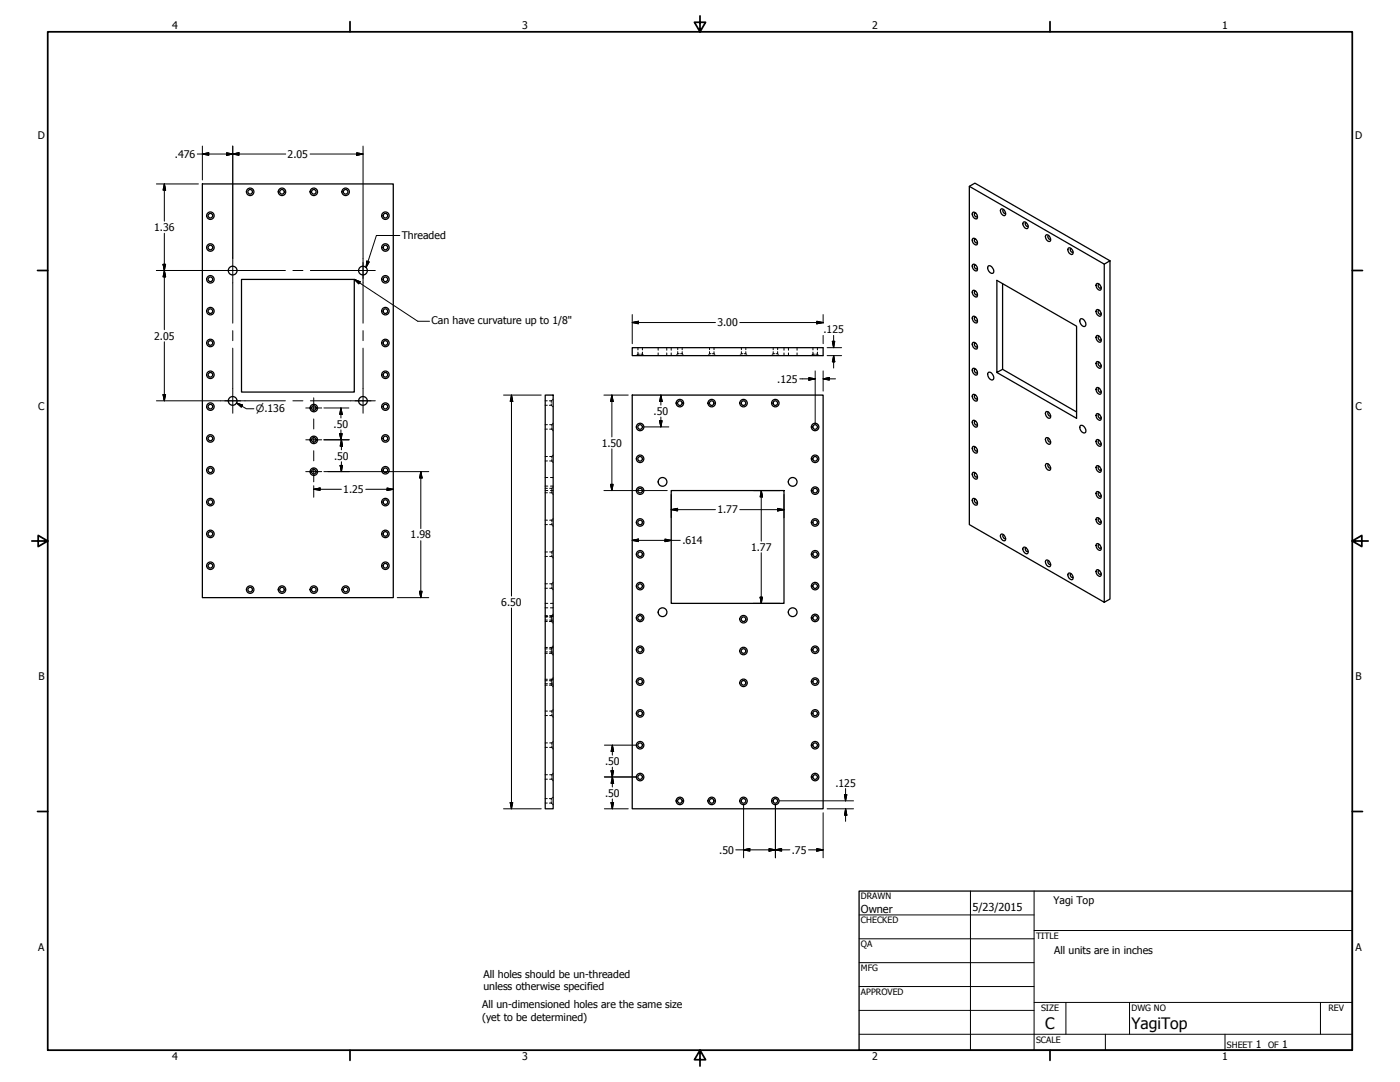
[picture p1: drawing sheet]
<svg xmlns="http://www.w3.org/2000/svg" width="559mm" height="432mm" viewBox="0 0 559 432" stroke-linecap="round" stroke-linejoin="round" font-family="sans-serif">
<!-- layer: Visible (ANSI) -->
<g fill="none" stroke="#000" stroke-width=".51">
<path d="M80.8 73.4h76.2v165.1h-76.2zM386.9 74.4l53.9 31M388.2 84.9l.3-.3a1.85 1.85 0 0 1 1.5 2.7 1.8 1.8 0 0 1-1.8-2.4zM388.2 95.3l.3-.2a1.82 1.82 0 0 1 1.5 2.6 1.73 1.73 0 0 1-1.8-2.4zM389.5 85.1l-.6 .1a.96 .96 0 0 0 1.1 1.3l.1-.3M389.5 95.5l-.4-.1a.95 .95 0 0 0 0 1 .95 .95 0 0 0 .9 .5l.1-.4M399.4 83.6l.3-.3a1.86 1.86 0 0 1 1.4 2.7 1.8 1.8 0 0 1-1.7-2.4zM400.6 83.6l-.3 .2a1.02 1.02 0 0 0 1.1 1.3M408.4 88.8l.3-.3a1.86 1.86 0 0 1 1.4 2.7 1.87 1.87 0 0 1-1.7-2.4zM409.5 88.8l-.2 .2a.97 .97 0 0 0 1.1 1.2M417.4 93.9l.3-.2a1.86 1.86 0 0 1 1.4 2.6 1.8 1.8 0 0 1-1.7-2.4zM418.5 94l-.2 .1a1.02 1.02 0 0 0 1.1 1.3"/>
<path d="M426.3 99.1l.4-.2a1.82 1.82 0 0 1 1.4 2.6 1.73 1.73 0 0 1-1.8-2.4zM427.5 99.1l-.3 .2a.97 .97 0 0 0 1.2 1.3M96.4 111.5h45v45h-45zM388.2 105.7l.3-.3a1.85 1.85 0 0 1 1.5 2.7 1.8 1.8 0 0 1-1.8-2.4zM388.2 116.1l.3-.3a1.85 1.85 0 0 1 1.5 2.7 1.8 1.8 0 0 1-1.8-2.4zM389.5 105.9l-.6 .1a.96 .96 0 0 0 1.1 1.3l.1-.4M389.5 116.3l-.4-.2a.95 .95 0 0 0 0 1.1 .95 .95 0 0 0 .9 .5l.1-.4M394.3 106.3l.4-.3a2.26 2.26 0 0 1 1.9 2.8l-.4 .3a2.18 2.18 0 0 1-1.9-2.8zM400.2 113.2v34.2l-2.3 1.3v-36.8l31.8 18.3v36.7l-31.8-18.2M437.6 113.3l.3-.2a1.86 1.86 0 0 1 1.4 2.7 1.8 1.8 0 0 1-1.7-2.5zM438.9 113.5l-.6 .2 .2 .8 .6 .6 .4-.5M443 104.1l-53.9-31-2.2 1.3v135l53.9 30.9 2.2-1.2v-135l-2.2 1.3v134.9"/>
<path d="M252.3 138.7h76.2v3.2h-76.2zM388.2 126.4l.3-.2a1.85 1.85 0 0 1 1.5 2.6 1.8 1.8 0 0 1-1.8-2.4zM388.2 136.8l.3-.2a1.85 1.85 0 0 1 1.5 2.7 1.8 1.8 0 0 1-1.8-2.5zM389.5 126.6l-.6 .1a.96 .96 0 0 0 1.1 1.3l.1-.3M389.5 137l-.4-.1a.95 .95 0 0 0 0 1.1 .95 .95 0 0 0 .9 .4l.1-.4M431.1 127.5l.3-.3a2.01 2.01 0 0 1 1.5 3.1 2.18 2.18 0 0 1-1.8-2.8zM437.6 123.8l.3-.3a1.83 1.83 0 0 1 1.4 2.6 1.72 1.72 0 0 1-1.7-2.3zM437.6 134.1l.3-.2a1.86 1.86 0 0 1 1.4 2.6 1.8 1.8 0 0 1-1.7-2.4zM438.9 124h-.6l.2 .9 .6 .6 .4-.5M438.9 134.3l-.6 .1 .2 .9 .6 .5 .4-.4M217.6 157.7h3.2v165.1h-3.2zM252.3 157.7h76.2v165.1h-76.2z"/>
<path d="M388.2 147.2l.3-.3a1.85 1.85 0 0 1 1.5 2.7 1.8 1.8 0 0 1-1.8-2.4zM388.2 157.6l.3-.2a1.85 1.85 0 0 1 1.5 2.6 1.8 1.8 0 0 1-1.8-2.4zM389.5 147.4l-.6 .1a1.02 1.02 0 0 0 1.1 1.3l.1-.3M389.5 157.8l-.4-.1a.95 .95 0 0 0 0 1 .95 .95 0 0 0 .9 .5l.1-.4M394.7 148.5a2.01 2.01 0 0 1 1.5 3.1 2.01 2.01 0 0 1-1.5-3.1zM400.2 147.4l29.5 17M437.6 144.5l.3-.2a1.83 1.83 0 0 1 1.4 2.6 1.72 1.72 0 0 1-1.7-2.4zM437.6 154.9l.3-.3a1.86 1.86 0 0 1 1.4 2.7 1.8 1.8 0 0 1-1.7-2.4zM438.9 144.7l-.6 .1 .2 .9 .6 .5 .4-.5M438.9 155.1l-.6 .1 .2 .8 .6 .6 .4-.5M84.9 175a.92 .92 0 0 0-1.3-.9 .92 .92 0 0 0-.3 1.5 .92 .92 0 0 0 1.5-.3l.1-.3M388.2 168l.3-.3a1.85 1.85 0 0 1 1.5 2.7 1.8 1.8 0 0 1-1.8-2.4z"/>
<path d="M388.2 178.4l.3-.3a1.85 1.85 0 0 1 1.5 2.7 1.8 1.8 0 0 1-1.8-2.4zM389.5 168.1l-.6 .2a1.02 1.02 0 0 0 1.1 1.3l.1-.4M389.5 178.6l-.4-.2a.95 .95 0 0 0 0 1.1 .95 .95 0 0 0 .9 .5l.1-.4M417.4 174.9l.3-.3a1.79 1.79 0 0 1 1.4 2.6 1.72 1.72 0 0 1-1.7-2.3zM417.4 164.5l.3-.3a1.86 1.86 0 0 1 1.4 2.7 1.8 1.8 0 0 1-1.7-2.4zM418.5 174.9l-.2 .2a.96 .96 0 0 0 1.1 1.2M418.5 164.5l-.2 .2a1.02 1.02 0 0 0 1.1 1.3M431.1 170l.3-.3a2.19 2.19 0 0 1 1.9 2.8l-.4 .3a2.18 2.18 0 0 1-1.8-2.8zM437.6 165.3l.3-.3a1.83 1.83 0 0 1 1.4 2.6 1.72 1.72 0 0 1-1.7-2.3zM437.6 175.6l.3-.2a1.86 1.86 0 0 1 1.4 2.7 1.8 1.8 0 0 1-1.7-2.5zM438.9 165.5h-.6l.2 .9 .6 .6 .4-.5M438.9 175.8l-.6 .2 .2 .8 .6 .6 .4-.5"/>
<path d="M126.2 188.2a.92 .92 0 0 0-1.3-.8 .92 .92 0 0 0-.3 1.5 .92 .92 0 0 0 1.5-.3l.1-.4M267.9 195.8h45v45h-45zM388.2 188.7l.3-.2a1.85 1.85 0 0 1 1.5 2.6 1.8 1.8 0 0 1-1.8-2.4zM388.2 199.1l.3-.2a1.85 1.85 0 0 1 1.5 2.6 1.8 1.8 0 0 1-1.8-2.4zM389.5 188.9l-.6 .1a1.02 1.02 0 0 0 1.1 1.4l.1-.4M389.5 199.3l-.4-.1a.95 .95 0 0 0 0 1.1 .95 .95 0 0 0 .9 .4l.1-.4M417.4 185.2l.3-.2a1.86 1.86 0 0 1 1.4 2.6 1.8 1.8 0 0 1-1.7-2.4zM418.5 185.2l-.2 .2a1.02 1.02 0 0 0 1.1 1.4M437.6 186.1l.3-.3a1.83 1.83 0 0 1 1.4 2.6 1.72 1.72 0 0 1-1.7-2.3zM437.6 196.4l.3-.2a1.86 1.86 0 0 1 1.4 2.6 1.8 1.8 0 0 1-1.7-2.4zM438.9 186.2l-.6 .1 .2 .9 .6 .6 .4-.5M438.9 196.6l-.6 .1 .2 .8 .6 .6 .4-.4"/>
<path d="M399.4 213.4l.3-.3a1.86 1.86 0 0 1 1.4 2.7 1.8 1.8 0 0 1-1.7-2.4zM400.6 213.4l-.3 .2a1.02 1.02 0 0 0 1.1 1.3M408.4 218.6l.3-.3a1.83 1.83 0 0 1 1.4 2.6 1.78 1.78 0 0 1-1.7-2.3zM409.5 218.6l-.2 .2a.97 .97 0 0 0 1.1 1.2M437.6 206.8l.3-.2a1.83 1.83 0 0 1 1.4 2.6 1.72 1.72 0 0 1-1.7-2.4zM437.6 217.2l.3-.3a1.86 1.86 0 0 1 1.4 2.7 1.8 1.8 0 0 1-1.7-2.4zM438.9 207l-.4-.1a.95 .95 0 0 0 0 1 .95 .95 0 0 0 .9 .5l.1-.4M438.9 217.4l-.6 .1a.96 .96 0 0 0 1.1 1.3l.1-.4M417.4 223.7l.3-.2a1.86 1.86 0 0 1 1.4 2.6 1.8 1.8 0 0 1-1.7-2.4zM418.5 223.7l-.2 .2a1.02 1.02 0 0 0 1.1 1.3M426.3 228.9l.4-.2a1.82 1.82 0 0 1 1.4 2.6 1.73 1.73 0 0 1-1.8-2.4zM427.5 228.9l-.3 .2a.97 .97 0 0 0 1.2 1.3"/>
<path d="M437.6 227.6l.3-.3a1.83 1.83 0 0 1 1.4 2.6 1.72 1.72 0 0 1-1.7-2.3zM438.9 227.8l-.4-.2a.95 .95 0 0 0 0 1.1 .95 .95 0 0 0 .9 .5l.1-.4"/>
<circle cx="99.9" cy="76.5" r=".92"/>
<circle cx="99.9" cy="76.5" r="1.49"/>
<circle cx="112.6" cy="76.5" r=".92"/>
<circle cx="112.6" cy="76.5" r="1.49"/>
<circle cx="125.3" cy="76.5" r=".92"/>
<circle cx="125.3" cy="76.5" r="1.49"/>
<circle cx="138" cy="76.5" r=".92"/>
<circle cx="138" cy="76.5" r="1.49"/>
<circle cx="84" cy="98.8" r=".92"/>
<circle cx="84" cy="86.1" r=".92"/>
<circle cx="84" cy="86.1" r="1.49"/>
<circle cx="84" cy="98.8" r="1.49"/>
<circle cx="153.8" cy="98.8" r=".92"/>
<circle cx="153.8" cy="86.1" r=".92"/>
<circle cx="153.8" cy="86.1" r="1.49"/>
<circle cx="153.8" cy="98.8" r="1.49"/>
<circle cx="84" cy="111.5" r=".92"/>
<circle cx="84" cy="111.5" r="1.49"/>
<circle cx="92.9" cy="108" r="1.75"/>
<circle cx="144.9" cy="108" r="1.75"/>
<circle cx="153.8" cy="111.5" r=".92"/>
<circle cx="153.8" cy="111.5" r="1.49"/>
<circle cx="84" cy="124.2" r=".92"/>
<circle cx="84" cy="136.9" r=".92"/>
<circle cx="84" cy="136.9" r="1.49"/>
<circle cx="84" cy="124.2" r="1.49"/>
<circle cx="153.8" cy="124.2" r=".92"/>
<circle cx="153.8" cy="136.9" r=".92"/>
<circle cx="153.8" cy="124.2" r="1.49"/>
<circle cx="153.8" cy="136.9" r="1.49"/>
<circle cx="84" cy="149.6" r=".92"/>
<circle cx="84" cy="149.6" r="1.49"/>
<circle cx="92.9" cy="160" r="1.75"/>
<circle cx="144.9" cy="160" r="1.75"/>
<circle cx="153.8" cy="149.6" r=".92"/>
<circle cx="153.8" cy="149.6" r="1.49"/>
<circle cx="84" cy="162.3" r=".92"/>
<circle cx="84" cy="162.3" r="1.49"/>
<circle cx="84" cy="175" r="1.49"/>
<circle cx="125.3" cy="162.8" r=".92"/>
<circle cx="125.3" cy="175.5" r=".92"/>
<circle cx="125.3" cy="175.5" r="1.49"/>
<circle cx="125.3" cy="162.8" r="1.49"/>
<circle cx="153.8" cy="162.3" r=".92"/>
<circle cx="153.8" cy="175" r=".92"/>
<circle cx="153.8" cy="175" r="1.49"/>
<circle cx="153.8" cy="162.3" r="1.49"/>
<circle cx="255.5" cy="170.4" r=".92"/>
<circle cx="255.5" cy="170.4" r="1.49"/>
<circle cx="271.4" cy="160.9" r=".92"/>
<circle cx="271.4" cy="160.9" r="1.49"/>
<circle cx="284.1" cy="160.9" r=".92"/>
<circle cx="284.1" cy="160.9" r="1.49"/>
<circle cx="296.8" cy="160.9" r=".92"/>
<circle cx="296.8" cy="160.9" r="1.49"/>
<circle cx="309.5" cy="160.9" r=".92"/>
<circle cx="309.5" cy="160.9" r="1.49"/>
<circle cx="325.3" cy="170.4" r=".92"/>
<circle cx="325.3" cy="170.4" r="1.49"/>
<circle cx="84" cy="187.7" r=".92"/>
<circle cx="84" cy="187.7" r="1.49"/>
<circle cx="125.3" cy="188.2" r="1.49"/>
<circle cx="153.8" cy="187.7" r=".92"/>
<circle cx="153.8" cy="187.7" r="1.49"/>
<circle cx="255.5" cy="195.8" r=".92"/>
<circle cx="255.5" cy="183.1" r=".92"/>
<circle cx="255.5" cy="183.1" r="1.49"/>
<circle cx="255.5" cy="195.8" r="1.49"/>
<circle cx="264.4" cy="192.3" r="1.75"/>
<circle cx="316.4" cy="192.3" r="1.75"/>
<circle cx="325.3" cy="183.1" r=".92"/>
<circle cx="325.3" cy="195.8" r=".92"/>
<circle cx="325.3" cy="183.1" r="1.49"/>
<circle cx="325.3" cy="195.8" r="1.49"/>
<circle cx="84" cy="213.1" r=".92"/>
<circle cx="84" cy="200.4" r=".92"/>
<circle cx="84" cy="200.4" r="1.49"/>
<circle cx="84" cy="213.1" r="1.49"/>
<circle cx="153.8" cy="213.1" r=".92"/>
<circle cx="153.8" cy="200.4" r=".92"/>
<circle cx="153.8" cy="200.4" r="1.49"/>
<circle cx="153.8" cy="213.1" r="1.49"/>
<circle cx="255.5" cy="208.5" r=".92"/>
<circle cx="255.5" cy="208.5" r="1.49"/>
<circle cx="325.3" cy="208.5" r=".92"/>
<circle cx="325.3" cy="208.5" r="1.49"/>
<circle cx="84" cy="225.8" r=".92"/>
<circle cx="84" cy="225.8" r="1.49"/>
<circle cx="99.9" cy="235.3" r=".92"/>
<circle cx="99.9" cy="235.3" r="1.49"/>
<circle cx="112.6" cy="235.3" r=".92"/>
<circle cx="112.6" cy="235.3" r="1.49"/>
<circle cx="125.3" cy="235.3" r=".92"/>
<circle cx="125.3" cy="235.3" r="1.49"/>
<circle cx="138" cy="235.3" r=".92"/>
<circle cx="138" cy="235.3" r="1.49"/>
<circle cx="153.8" cy="225.8" r=".92"/>
<circle cx="153.8" cy="225.8" r="1.49"/>
<circle cx="255.5" cy="221.2" r=".92"/>
<circle cx="255.5" cy="233.9" r=".92"/>
<circle cx="255.5" cy="221.2" r="1.49"/>
<circle cx="255.5" cy="233.9" r="1.49"/>
<circle cx="325.3" cy="221.2" r=".92"/>
<circle cx="325.3" cy="233.9" r=".92"/>
<circle cx="325.3" cy="233.9" r="1.49"/>
<circle cx="325.3" cy="221.2" r="1.49"/>
<circle cx="255.5" cy="246.6" r=".92"/>
<circle cx="255.5" cy="259.3" r=".92"/>
<circle cx="255.5" cy="246.6" r="1.49"/>
<circle cx="255.5" cy="259.3" r="1.49"/>
<circle cx="264.4" cy="244.3" r="1.75"/>
<circle cx="296.8" cy="247.1" r=".92"/>
<circle cx="296.8" cy="259.8" r=".92"/>
<circle cx="296.8" cy="247.1" r="1.49"/>
<circle cx="296.8" cy="259.8" r="1.49"/>
<circle cx="316.4" cy="244.3" r="1.75"/>
<circle cx="325.3" cy="259.3" r=".92"/>
<circle cx="325.3" cy="246.6" r=".92"/>
<circle cx="325.3" cy="259.3" r="1.49"/>
<circle cx="325.3" cy="246.6" r="1.49"/>
<circle cx="255.5" cy="272" r=".92"/>
<circle cx="255.5" cy="272" r="1.49"/>
<circle cx="296.8" cy="272.5" r=".92"/>
<circle cx="296.8" cy="272.5" r="1.49"/>
<circle cx="325.3" cy="272" r=".92"/>
<circle cx="325.3" cy="272" r="1.49"/>
<circle cx="255.5" cy="297.4" r=".92"/>
<circle cx="255.5" cy="284.7" r=".92"/>
<circle cx="255.5" cy="284.7" r="1.49"/>
<circle cx="255.5" cy="297.4" r="1.49"/>
<circle cx="325.3" cy="284.7" r=".92"/>
<circle cx="325.3" cy="297.4" r=".92"/>
<circle cx="325.3" cy="284.7" r="1.49"/>
<circle cx="325.3" cy="297.4" r="1.49"/>
<circle cx="255.5" cy="310.1" r=".92"/>
<circle cx="255.5" cy="310.1" r="1.49"/>
<circle cx="271.4" cy="319.6" r=".92"/>
<circle cx="271.4" cy="319.6" r="1.49"/>
<circle cx="284.1" cy="319.6" r=".92"/>
<circle cx="284.1" cy="319.6" r="1.49"/>
<circle cx="296.8" cy="319.6" r=".92"/>
<circle cx="296.8" cy="319.6" r="1.49"/>
<circle cx="309.5" cy="319.6" r=".92"/>
<circle cx="309.5" cy="319.6" r="1.49"/>
<circle cx="325.3" cy="310.1" r=".92"/>
<circle cx="325.3" cy="310.1" r="1.49"/>
</g>
<!-- layer: Hidden (ANSI) -->
<g fill="none" stroke="#000" stroke-width=".4">
<path d="M254.6 138.7v.9M256.4 138.7v.9M262.7 138.7v1.1M266.1 138.7v1.1M267.9 138.7v1.1M270.5 138.7v.9M272.3 138.7v.9M283.2 138.7v.9M285 138.7v.9M295.9 138.7v.9M297.7 138.7v.9M308.6 138.7v.9"/>
<path d="M310.4 138.7v.9M312.9 138.7v1.1M314.7 138.7v1.1M318.1 138.7v1.1M324.5 138.7v.9M326.3 138.7v.9M217.6 160h.8M219.3 160h.7M220 160v.6M220.3 159.8l-.3 .2M220.8 159.4l-.3 .2M254.2 141.7l-.2 .2"/>
<path d="M254.6 141.4h.6M254.6 141.4l-.2 .1M254.6 140.5v.9M255.8 141.4h.6M256.4 141.4l.2 .1M256.4 140.5v.9M256.8 141.7l.2 .2M262.7 140.8v1.1M266.1 140.8v1.1M267.9 140.8v1.1M270.1 141.7l-.2 .2M270.5 141.2h.6"/>
<path d="M270.5 141.2l-.2 .2M270.5 140.3v.9M271.7 141.2h.6M272.3 141.2l.2 .2M272.3 140.3v.9M272.7 141.7l.2 .2M282.8 141.7l-.2 .2M283.2 141.2h.6M283.2 141.2l-.2 .2M283.2 140.3v.9M284.4 141.2h.6M285 141.2l.2 .2"/>
<path d="M285 140.3v.9M285.4 141.7l.2 .2M295.5 141.7l-.2 .2M295.9 141.2h.6M295.9 141.2l-.2 .2M295.9 140.3v.9M297.1 141.2h.6M297.7 141.2l.2 .2M297.7 140.3v.9M298.1 141.7l.2 .2M308.2 141.7l-.2 .2M308.6 141.2h.6"/>
<path d="M308.6 141.2l-.2 .2M308.6 140.3v.9M309.8 141.2h.6M310.4 141.2l.2 .2M310.4 140.3v.9M310.8 141.7l.2 .2M312.9 140.8v1.1M314.7 140.8v1.1M318.1 140.8v1.1M324 141.7l-.2 .2M324.5 141.4h.6M324.5 141.4l-.3 .1"/>
<path d="M324.5 140.5v.9M325.6 141.4l.9 .1M326.3 140.5v.9M326.6 141.7l.2 .2M217.6 161.7h.8M217.6 169.5h.9M217.6 171.3h.9M219.3 161.7h.7M219.4 169.5h.9M219.4 171.3h.9M220 161.2v.5M220 161.7l.3 .3"/>
<path d="M220.3 169.5v.6M220.3 170.7v.6M220.3 171.3l.1 .2M220.4 169.3l-.1 .2M220.5 162.2l.3 .2M220.6 171.7l.2 .2M220.8 168.9l-.2 .2M217.6 182.2h.9M217.6 184h.9M217.6 194.9h.9M217.6 196.7h.9M217.6 195.8h1"/>
<path d="M217.6 194h1M217.6 190.6h1M219.4 182.2h.9M219.4 184h.9M219.4 194.9h.9M219.4 196.7h.9M219.7 195.8h1.1M219.7 194h1.1M219.7 190.6h1.1M220.3 182.2v.6M220.3 183.4v.6M220.3 194.9v.6"/>
<path d="M220.3 196.1v.6M220.3 184l.1 .2M220.3 196.7l.1 .2M220.4 182l-.1 .2M220.4 194.7l-.1 .2M220.6 184.4l.2 .2M220.6 197.1l.2 .2M220.8 181.6l-.2 .2M220.8 194.3l-.2 .2M217.6 207.6h.9M217.6 209.4h.9M219.4 207.6h.9"/>
<path d="M219.4 209.4h.9M220.3 207.6v.6M220.3 208.8v.6M220.3 209.4l.1 .2M220.4 207.4l-.1 .2M220.6 209.8l.2 .2M220.8 207l-.2 .2M220.8 219.7l-.2 .2M217.6 220.3h.9M217.6 222.1h.9M217.6 233h.9M217.6 234.8h.9"/>
<path d="M219.4 220.3h.9M219.4 222.1h.9M219.4 233h.9M219.4 234.8h.9M220.3 220.3v.6M220.3 221.5v.6M220.3 233v.6M220.3 234.2v.6M220.3 222.1l.1 .2M220.3 234.8l.1 .2M220.4 220.1l-.1 .2M220.4 232.8l-.1 .2"/>
<path d="M220.6 222.5l.2 .2M220.6 235.2l.2 .2M220.8 232.4l-.2 .2M217.6 245.7h.9M217.6 247.5h.9M217.6 258.4h.9M217.6 259h.8M217.6 246.3h.8M217.6 248h.8M217.6 240.8h1M217.6 246h1M217.6 242.6h1"/>
<path d="M219.3 259h.7M219.3 246.3h.7M219.3 248h.7M219.4 245.7h.9M219.4 247.5h.9M219.4 258.4h.9M219.7 240.8h1.1M219.7 246h1.1M219.7 242.6h1.1M220 246.3v.5M220 247.5v.5M220 259v.5"/>
<path d="M220 248l.3 .2M220.3 245.7v.6M220.3 246.9v.6M220.3 258.4v.6M220.3 259.6v.6M220.3 247.5l.1 .2M220.3 258.8l-.3 .2M220.3 246.1l-.3 .2M220.4 245.5l-.1 .2M220.4 258.2l-.1 .2M220.5 248.5l.3 .2M220.6 247.9l.2 .2"/>
<path d="M220.8 245.1l-.2 .2M220.8 257.8l-.2 .2M220.8 258.3l-.3 .2M220.8 245.6l-.3 .2M217.6 260.2h.9M217.6 271.1h.9M217.6 272.9h.9M217.6 271.7h.8M217.6 273.4h.8M217.6 260.7h.8M219.3 271.7h.7M219.3 273.4h.7"/>
<path d="M219.3 260.7h.7M219.4 260.2h.9M219.4 271.1h.9M219.4 272.9h.9M220 260.2v.5M220 271.7v.5M220 272.9v.5M220 273.4l.3 .2M220 260.7l.3 .2M220.3 271.1v.6M220.3 272.3v.6M220.3 260.2l.1 .2"/>
<path d="M220.3 272.9l.1 .2M220.3 271.5l-.3 .2M220.4 270.9l-.1 .2M220.5 273.9l.3 .2M220.5 261.2l.3 .2M220.6 260.6l.2 .2M220.6 273.3l.2 .2M220.8 270.5l-.2 .2M220.8 271l-.3 .2M217.6 283.8h.9M217.6 285.6h.9M217.6 296.5h.9"/>
<path d="M217.6 298.3h.9M219.4 283.8h.9M219.4 285.6h.9M219.4 296.5h.9M219.4 298.3h.9M220.3 283.8v.6M220.3 285v.6M220.3 296.5v.6M220.3 297.7v.6M220.3 285.6l.1 .2M220.3 298.3l.1 .2M220.4 283.6l-.1 .2"/>
<path d="M220.4 296.3l-.1 .2M220.6 286l.2 .2M220.6 298.7l.2 .2M220.8 283.2l-.2 .2M220.8 295.9l-.2 .2M217.6 309.2h.9M217.6 311h.9M217.6 318.7h.8M219.3 318.7h.7M219.4 309.2h.9M219.4 311h.9M220 318.7v.6"/>
<path d="M220 319.9v.6M220.3 309.2v.6M220.3 310.4v.6M220.3 311l.1 .2M220.3 318.5l-.3 .2M220.4 309l-.1 .2M220.6 311.4l.2 .2M220.8 308.6l-.2 .2M220.8 318.1l-.3 .2M217.6 320.5h.8M219.3 320.5h.7M220 320.5l.3 .2"/>
<path d="M220.5 320.9l.3 .2"/>
</g>
<!-- layer: Border (ANSI) -->
<g fill="none" stroke="#000" stroke-width=".7">
<path d="M19 12.7h520.8v406.4h-520.8zM139.7 8.6v4.1M279.4 6.3v6.4l-2.2-3.8h4.4l-2.2 3.8M419.1 8.6v4.1M15 107.9h4M539.8 107.9h4M12.7 215.9h6.3l-3.8-2.2v4.4l3.8-2.2M539.8 215.9l3.8 2.2v-4.4l-3.8 2.2h6.3M15 323.8h4M539.8 323.8h4M139.7 419.1v4.1M279.4 419.1l2.2 3.8h-4.4l2.2-3.8v6.3"/>
<path d="M419.1 419.1v4.1"/>
</g>
<!-- layer: Title (ANSI) -->
<g fill="none" stroke="#000" stroke-width=".4">
<path d="M387.3 355.6v63.5M412.7 355.6v63.5M342.9 365.1h69.8M342.9 374.6h69.8M412.7 371.3h127.1M342.9 384.2h69.8M342.9 393.7h69.8M342.9 412.7h196.9M342.9 403.2h69.8M412.7 400h127.1M425.4 400v12.7M441.2 412.7v6.4"/>
<path d="M450.8 400v12.7M488.9 412.7v6.4M527 400v12.7"/>
</g>
<path d="M342.9 355.6h196.9v63.5h-196.9z" fill="none" stroke="#000" stroke-width=".51"/>
<!-- layer: Dimension (ANSI) -->
<g fill="none" stroke="#000" stroke-width=".4">
<path d="M80.8 58.3v13.5M92.9 58.3v44.8M144.9 58.3v44.8M62.4 73.4h16.8M65.6 73.4l.5 2.5h-1zM65.6 73.4v14.9M78.7 61.5h35.3M80.8 61.5l2.5-.5v1zM90.4 61l2.5 .5-2.5 .5zM92.9 61.5l2.5-.5v1zM123.8 61.5h21.1M142.4 61l2.5 .5-2.5 .5z"/>
<path d="M65.6 93.1v38.5M62.4 107.9h25.6M65.1 105.5h1l-.5 2.4zM65.6 107.9l.5 2.6h-1zM65.6 136.4v23.6M252.3 128.7l2.5-.5v1zM252.3 128.7h33.3M252.3 125.5v11.7M295.3 128.7h33.2M326 128.2l2.5 .5-2.5 .5zM328.5 125.5v3.5M328.5 133.9v3.3"/>
<path d="M330.1 138.7h5.8M332.2 136.2h1l-.5 2.5zM332.7 133.9v4.8M62.4 160h25.6M65.1 157.5h1l-.5 2.5zM201 157.7h15M204.2 157.7l.5 2.5h-1.1zM204.2 157.7v80.2M241 157.7h9.8M244.2 157.7l.5 2.5h-1zM244.2 157.7v16.7M263.8 157.7l.5 2.5h-1z"/>
<path d="M263.8 157.7v4M319.2 151.2h6.2M322.8 150.7l2.6 .5-2.6 .5zM325.4 148v20.8M328.5 151.2l2.5-.5v1zM328.5 148v8.1M328.5 151.2h5M330.1 141.9h5.8M332.7 141.9l.5 2.5h-1zM332.7 141.9v5M94.4 160.8l2.4 .9-.5 .8zM94.4 160.8l4 2.3h2.9"/>
<path d="M129.3 175.5h10.1M129.3 162.8h10M135.6 173h1l-.5 2.5zM136.1 162.8l.5 2.6h-1zM136.1 162.8v4M136.1 171.6v3.9M136.3 175.5l.4 2.6h-.9zM136.3 175.5v4M244.2 179.1v16.7M257.1 170.4h9.9M263.3 167.9h1l-.5 2.5zM263.8 166.4v4"/>
<path d="M125.2 195.3l2.6-.5v.9zM125.2 195.3h11.1M125.2 193.9v4.5M129.3 188.2h41.8M135.8 185.7h.9l-.4 2.5zM136.3 184.3v3.9M146 195.3h11M154.5 194.8l2.5 .5-2.5 .4zM168 188.2l.5 2.6h-1.1zM168 188.2v22.7M241 195.8h25.3M243.7 193.3h1l-.5 2.5z"/>
<path d="M267.9 197.4v9.2M300.7 195.8h10.6M303.8 195.8l.6 2.5h-1zM303.8 195.8v20.2M312.9 197.4v9.2M168 215.8v22.7M252.3 215.6l2.5-.5v1.1zM252.3 215.6h19.2M265.4 215.1l2.5 .5-2.5 .6zM267.9 203.4l2.5-.5v1zM267.9 203.4h17.7M295.3 203.4h17.6"/>
<path d="M310.4 202.9l2.5 .5-2.5 .5zM158.6 238.5h12.5M167.4 236h1.1l-.5 2.5zM303.4 238.3h1l-.6 2.5zM303.8 220.6v20.2M204.2 242.6v80.2M300.7 240.8h10.6M241.2 297.4h12.7M244.4 297.4l.5 2.5h-1zM244.4 297.4v4M241.2 310.1h12.7M243.9 307.6h1l-.5 2.5z"/>
<path d="M244.4 310.1l.5 2.5h-1zM244.4 306.1v8M244.4 318.8v4M311.1 319.6h29.6M337.1 317.1h.9l-.5 2.5zM337.5 314.7v4.9M201 322.8h15M203.6 320.3h1.1l-.5 2.5zM241.2 322.8h9.6M243.9 320.3h1l-.5 2.5zM293.7 339.2h21.6M296.8 339.2l2.5-.6v1.1z"/>
<path d="M296.8 321.2v21.1M307 338.6l2.5 .6-2.5 .5zM309.5 339.2l2.5-.6v1.1zM309.5 321.2v21.1M322.7 339.2h5.8M326 338.6l2.5 .6-2.5 .5zM328.5 324.4v17.9M330.1 322.8h10.6M337.5 322.8l.5 2.5h-.9zM337.5 322.8v5"/>
</g>
<g fill="#000" stroke="#000" stroke-width=".4">
<path d="M65.6 73.4l.5 2.5zM65.6 73.4l.5 2.5h-1zM80.8 61.5l2.5-.5zM80.8 61.5l2.5-.5v1zM90.4 62l2.5-.5zM90.4 61l2.5 .5-2.5 .5zM92.9 61.5l2.5-.5zM92.9 61.5l2.5-.5v1zM142.4 62l2.5-.5zM142.4 61l2.5 .5-2.5 .5zM65.1 105.5l.5 2.4zM65.1 105.5h1l-.5 2.4z"/>
<path d="M65.6 107.9l.5 2.6zM65.6 107.9l.5 2.6h-1zM252.3 128.7l2.5-.5zM252.3 128.7l2.5-.5v1zM326 129.2l2.5-.5zM326 128.2l2.5 .5-2.5 .5zM332.2 136.2l.5 2.5zM332.2 136.2h1l-.5 2.5zM65.1 157.5l.5 2.5zM65.1 157.5h1l-.5 2.5zM322.8 151.7l2.6-.5zM322.8 150.7l2.6 .5-2.6 .5z"/>
<path d="M328.5 151.2l2.5-.5zM328.5 151.2l2.5-.5v1zM332.7 141.9l.5 2.5zM332.7 141.9l.5 2.5h-1zM94.4 160.8l2.4 .9zM94.4 160.8l2.4 .9-.5 .8zM135.6 173l.5 2.5zM135.6 173h1l-.5 2.5zM136.1 162.8l.5 2.6zM136.1 162.8l.5 2.6h-1zM136.3 175.5l.4 2.6zM136.3 175.5l.4 2.6h-.9z"/>
<path d="M204.2 157.7l.5 2.5zM204.2 157.7l.5 2.5h-1.1zM244.2 157.7l.5 2.5zM244.2 157.7l.5 2.5h-1zM263.3 167.9l.5 2.5zM263.3 167.9h1l-.5 2.5zM263.8 157.7l.5 2.5zM263.8 157.7l.5 2.5h-1zM125.2 195.3l2.6-.5zM125.2 195.3l2.6-.5v.9zM135.8 185.7l.5 2.5zM135.8 185.7h.9l-.4 2.5z"/>
<path d="M154.5 195.7l2.5-.4zM154.5 194.8l2.5 .5-2.5 .4zM168 188.2l.5 2.6zM168 188.2l.5 2.6h-1.1zM243.7 193.3l.5 2.5zM243.7 193.3h1l-.5 2.5zM303.8 195.8l.6 2.5zM303.8 195.8l.6 2.5h-1zM252.3 215.6l2.5-.5zM252.3 215.6l2.5-.5v1.1zM265.4 216.2l2.5-.6zM265.4 215.1l2.5 .5-2.5 .6z"/>
<path d="M267.9 203.4l2.5-.5zM267.9 203.4l2.5-.5v1zM310.4 203.9l2.5-.5zM310.4 202.9l2.5 .5-2.5 .5zM167.4 236l.6 2.5zM167.4 236h1.1l-.5 2.5zM303.4 238.3l.4 2.5zM303.4 238.3h1l-.6 2.5zM244.4 297.4l.5 2.5zM244.4 297.4l.5 2.5h-1zM243.9 307.6l.5 2.5zM243.9 307.6h1l-.5 2.5z"/>
<path d="M244.4 310.1l.5 2.5zM244.4 310.1l.5 2.5h-1zM337.1 317.1l.4 2.5zM337.1 317.1h.9l-.5 2.5zM203.6 320.3l.6 2.5zM203.6 320.3h1.1l-.5 2.5zM243.9 320.3l.5 2.5zM243.9 320.3h1l-.5 2.5zM296.8 339.2l2.5-.6zM296.8 339.2l2.5-.6v1.1zM307 339.7l2.5-.5zM307 338.6l2.5 .6-2.5 .5z"/>
<path d="M309.5 339.2l2.5-.6zM309.5 339.2l2.5-.6v1.1zM326 339.7l2.5-.5zM326 338.6l2.5 .6-2.5 .5zM337.5 322.8l.5 2.5zM337.5 322.8l.5 2.5h-.9z"/>
</g>
<!-- layer: Center Mark (ANSI) -->
<path d="M89.7 107.9h6.4M144.9 104.8v6.3M89.7 160h6.4M141.7 160h6.4M122 162.8h6.4M122 175.5h6.4M122 188.2h6.4" fill="none" stroke="#000" stroke-width=".4"/>
<!-- layer: Centerline (ANSI) -->
<g fill="none" stroke="#000" stroke-width=".4">
<path d="M88 107.9h25.9M92.9 103.1v25.9M116.9 107.9h4M123.9 107.9h25.9M144.9 103.1v25.9M92.9 132v4M92.9 138.9v26M144.9 132v4M144.9 138.9v26M88 160h25.9M116.9 160h4M123.9 160h25.9"/>
<path d="M125.2 158.8v5.4M125.2 167.2v4M125.2 174.2v2.7M125.2 179.9v4M125.2 186.9v5.4"/>
</g>
<!-- layer: Symbol (ANSI) -->
<path d="M159.6 94h-9.4l-4.1 12.7M141.4 111.5l2.4 1-.6 .8zM141.4 111.5l3.4 2.2M145 113.9l21.8 14.3h4.6M146.4 104.2l1 .3-1.3 2.2z" fill="none" stroke="#000" stroke-width=".4"/>
<path d="M141.4 111.5l2.4 1zM141.4 111.5l2.4 1-.6 .8zM146.4 104.2l-.3 2.5zM146.4 104.2l1 .3-1.3 2.2z" fill="#000" stroke="#000" stroke-width=".4"/>
<g font-size="6.3">
<text x="417.2" y="410.6">C</text>
<text x="451.6" y="410.7">YagiTop</text>
</g>
<g font-size="4.4">
<text x="343.7" y="364.3">Owner</text>
<text x="388.1" y="363.7">5/23/2015</text>
</g>
<g font-size="4.2">
<text x="68.7" y="11.7">4</text>
<text x="208.4" y="11.7">3</text>
<text x="348.1" y="11.7">2</text>
<text x="487.8" y="11.7">1</text>
<text x="15.1" y="55.5">D</text>
<text x="540.9" y="55.5">D</text>
<text x="69.8" y="63">.476</text>
<text x="114.8" y="63">2.05</text>
<text x="61.5" y="92.2">1.36</text>
<text x="160.4" y="95.6">Threaded</text>
<text x="172.2" y="129.4">Can have curvature up to 1/8&quot;</text>
<text x="286.3" y="130.2">3.00</text>
<text x="61.5" y="135.5">2.05</text>
<text x="328.7" y="133">.125</text>
<text x="310.3" y="152.7">.125</text>
<text x="15.2" y="163.4">C</text>
<text x="260.9" y="165.5">.50</text>
<text x="541" y="163.4">C</text>
<text x="133.2" y="170.7">.50</text>
<text x="240.2" y="178.2">1.50</text>
<text x="133.3" y="183.4">.50</text>
<text x="137" y="196.8">1.25</text>
<text x="286.3" y="204.9">1.77</text>
<text x="163.9" y="214.9">1.98</text>
<text x="272.4" y="217.2">.614</text>
<text x="299.8" y="219.8">1.77</text>
<text x="200.1" y="241.7">6.50</text>
<text x="15.3" y="271.4">B</text>
<text x="541.1" y="271.4">B</text>
<text x="241.5" y="305.2">.50</text>
<text x="241.5" y="317.9">.50</text>
<text x="333.4" y="313.9">.125</text>
<text x="287.1" y="340.7">.50</text>
<text x="316" y="340.7">.75</text>
<text x="420.5" y="360.9">Yagi Top</text>
<text x="15.2" y="379.3">A</text>
<text x="420.8" y="380.8">All units are in inches</text>
<text x="541" y="379.3">A</text>
<text x="193" y="390.1">All holes should be un-threaded</text>
<text x="193" y="395.2">unless otherwise specified</text>
<text x="192.4" y="402.4">All un-dimensioned holes are the same size</text>
<text x="192.4" y="407.4">(yet to be determined)</text>
<text x="501.3" y="418.3">1</text>
<text x="511.8" y="418.3">1</text>
<text x="68.7" y="423.2">4</text>
<text x="208.4" y="423.2">3</text>
<text x="348.1" y="423.2">2</text>
<text x="487.8" y="423.2">1</text>
</g>
<text font-size="4" x="102.1" y="164.6">⌀.136</text>
<g font-size="3.5">
<text x="343.7" y="358.9">DRAWN</text>
<text x="343.7" y="368.5">CHECKED</text>
<text x="413.5" y="374.6">TITLE</text>
<text x="343.7" y="378">QA</text>
<text x="343.7" y="387.5">MFG</text>
<text x="343.7" y="397.1">APPROVED</text>
<text x="415.5" y="403.4">SIZE</text>
<text x="451.6" y="403.4">DWG NO</text>
<text x="530.3" y="403.4">REV</text>
<text x="413.5" y="416.1">SCALE</text>
<text x="489.7" y="418.3">SHEET</text>
<text x="506.2" y="418.3">OF</text>
</g>
</svg>
